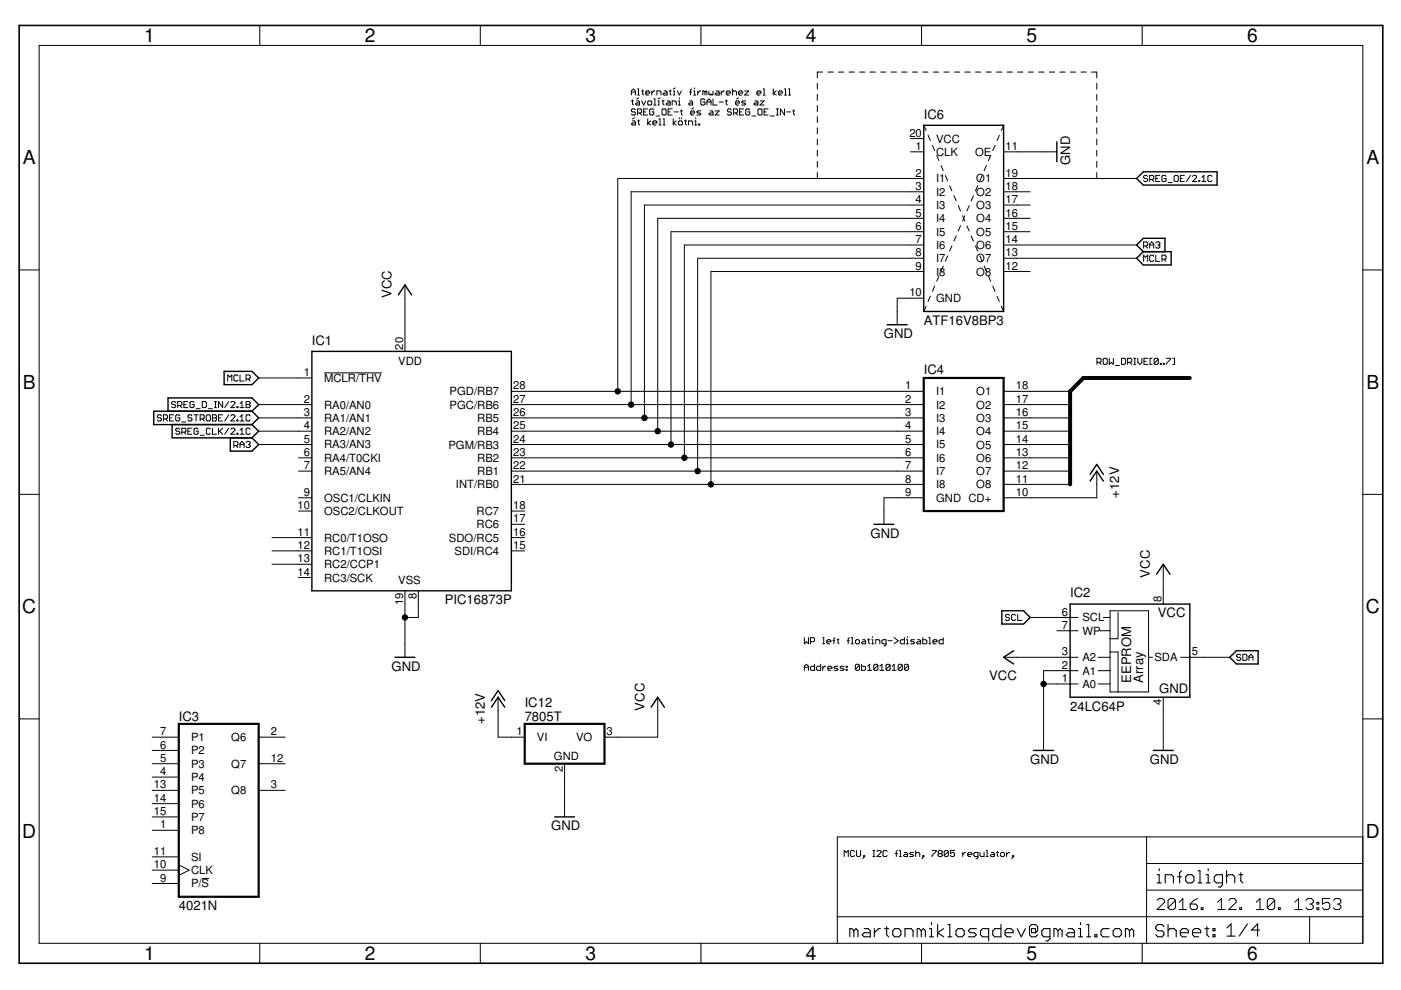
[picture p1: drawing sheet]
<svg xmlns="http://www.w3.org/2000/svg" width="297mm" height="210mm" viewBox="0 0 297 210" stroke-linecap="round" stroke-linejoin="round" font-family="sans-serif">
<g fill="none" stroke="#000" stroke-width=".21">
<path d="M8.3 9.6h280.6v190.4h-280.6zM55.1 5.4v4.2M101.8 5.4v4.2M133.9 19.5h.8M135.2 18.9h.2v1.3M136 19.3h.5M136.2 19.1v.8l.3 .3M136.9 19.7h.9l-.3-.4h-.4l-.2 .2v.4l.2 .3h.4M138.2 19.3v.9M138.9 19.3h-.3l-.4 .4M140.8 19.3h.4l.2 .2v.7h-.6l-.2-.3 .2-.2h.6M141.9 19.3h.4"/>
<path d="M142.1 19.1v.8l.2 .3M142.7 19.3h.3v.9h-.3M143.2 18.6l-.5 .3M143.6 19.3l.4 .9 .5-.9M146.2 19.5h.4M146.6 18.9l-.2 .2v1.1M147.1 19.3h.2v.9M147.3 18.6v.3M147.9 19.3v.9M148.6 19.3h-.2l-.5 .4M148.6 5.4v4.2M149.5 19.5l-.5-.2v.9"/>
<path d="M149.5 19.5v.7M149.5 19.5l.2-.2 .2 .2v.7M150.3 19.3v.6l.2 .3 .2-.3 .3 .3 .2-.3v-.6M151.8 19.3h.5l.2 .2v.7h-.7l-.2-.3 .2-.2h.7M152.9 19.3v.9M153.6 19.3h-.2l-.5 .4M154 19.7h.9l-.3-.4h-.4l-.2 .2v.4l.2 .3h.4M155.3 19.5l.2-.2h.4l.3 .2v.7M155.3 18.9v1.3M156.6 19.7h.9l-.3-.4h-.4l-.2 .2v.4l.2 .3h.4M157.9 19.3h.8l-.8 .9h.8M160.5 19.7h.9l-.3-.4h-.4l-.2 .2v.4l.2 .3h.4"/>
<path d="M161.8 18.9h.2v1.3M164 18.9v1.3M164.6 19.3l-.6 .4 .6 .5M165 19.7h.9l-.2-.4h-.5l-.2 .2v.4l.2 .3h.5M166.3 18.9h.2v1.3M167.2 18.9h.2v1.3M173.3 17.7v1.2M174.4 15.3h-1.1v1.2M175.5 15.3h1.2M177.8 15.3h1.1M180 15.3h1.1M182.2 15.3h1.2"/>
<path d="M184.5 15.3h1.1M186.7 15.3h1.1M188.9 15.3h1.2M191.2 15.3h1.1M193.4 15.3h1.1M195.4 5.4v4.2M195.6 15.3h1.2M197.9 15.3h1.1M200.1 15.3h1.1M202.4 15.3h1.1M204.6 15.3h1.1M206.8 15.3h1.1"/>
<path d="M209.1 15.3h1.1M211.3 15.3h1.1M213.5 15.3h1.2M215.8 15.3h1.1M218 15.3h1.1M220.2 15.3h1.2M222.5 15.3h1.1M224.7 15.3h1.1M226.9 15.3h1.1M229.2 15.3h1.1M231.4 15.3h1.1v1.2M232.5 17.7v1.2"/>
<path d="M242.2 5.4v4.2M133.9 20.2v-.9l.4-.4 .4 .4v.9M133.9 21.4h.4M134.1 25.6h.4l.2 .2v.7h-.6l-.2-.2 .2-.2h.6M134.1 21.2v.9l.2 .2M134.5 25l-.4 .2M134.7 23.3l-.2-.2h-.4l-.2 .2 .2 .4h.4l.2 .3-.2 .4h-.4l-.2-.2M135 21.4h.4l.2 .2v.7h-.6l-.3-.2 .3-.3h.6M135.2 20.2h.4M135.2 24h.6l.2-.3v-.4l-.2-.2h-.6v1.3M135.2 25.6h.4M135.4 25.4v.9l.2 .2"/>
<path d="M135.4 20.8l-.4 .2M135.6 24l.4 .4M136 21.4l.5 .9 .4-.9M136.5 23.7h.4M137.3 25.2v1.3M137.3 23.1h-.8v1.3h.8M137.5 21.4h.5l.2 .2v.5l-.2 .2h-.5l-.2-.2v-.5zM138 25.6l-.7 .5 .7 .4M138.4 26.1h.9l-.2-.5h-.5l-.2 .2v.5l.2 .2h.5M138.6 23.3l-.2-.2h-.4l-.2 .2v.9l.2 .2h.4l.2-.2v-.5h-.4M138.6 22.3h.5M138.6 21h.3v1.3"/>
<path d="M139.1 24.6h.8M139.3 20.2v-.9h.6l.2 .2v.7M139.5 21.4h.2v.9h-.2M139.7 26.5h.4M139.7 25.2h.2v1.3M139.9 20.8l-.4 .2M140.4 21.4h.4M140.6 21.2v.9l.2 .2M140.6 23.1h.4l.2 .2v.9l-.2 .2h-.4l-.2-.2v-.9zM140.6 26.5h.4M140.6 25.2h.2v1.3M141.4 21.4h.5l.2 .2v.7h-.7l-.2-.2 .2-.3h.7"/>
<path d="M141.6 23.7h.5M142.5 22.3v-.9h.7l.2 .2v.7M142.5 23.1h-.9v1.3h.9M142.7 25.2v1.3M143 23.7h.8M143.4 25.6l-.7 .5 .7 .4M143.8 21.4h.2v.9M143.8 22.3h.5M144 20.8v.2M144 25v.2M144 25.6h.5l.2 .2v.5l-.2 .2h-.5l-.2-.2v-.5zM144.3 23.5h.4"/>
<path d="M144.5 23.3v.9l.2 .2M144.5 25v.2M145.1 25.6h.5M145.3 25.4v.9l.3 .2M146 26.5v-.9h.6l.3 .2v.7M146.2 21.4h.4l.3 .2v.7h-.7l-.2-.2 .2-.3h.7M146.4 24h.9l-.2-.5h-.5l-.2 .2v.5l.2 .2h.5M147.1 20.2h.4M147.1 22.9l-.5 .2M147.3 25.6h.2v.9M147.3 26.5h.4M147.5 25v.2"/>
<path d="M148.1 26.3h.3v.2h-.3zM148.6 23.5h-.7l-.2 .2 .2 .3h.5l.2 .2-.2 .2h-.7M149.5 21.2l-.3-.2h-.4l-.2 .2v.9l.2 .2h.4l.3-.2v-.5h-.5M149.9 22.3v-.9l.4-.4 .4 .4v.9M149.9 21.6h.8M150.5 23.5h.5l.2 .2v.7h-.7l-.2-.2 .2-.2h.7M151.2 21v1.3h.8M151.6 23.5h.9l-.9 .9h.9M152.5 21.6h.9M153.8 21.4h.4M154 21.2v.9l.2 .2M155.1 23.3l-.2-.2h-.5l-.2 .2 .2 .4h.5l.2 .3-.2 .4h-.5l-.2-.2"/>
<path d="M155.5 24h.7l.2-.3v-.4l-.2-.2h-.7v1.3M155.9 21.8h.9l-.2-.4h-.4l-.3 .2v.5l.3 .2h.4M155.9 24l.5 .4M156.6 20.8l-.4 .2M156.8 23.7h.4M157.7 23.1h-.9v1.3h.9M158.1 21.4h-.6l-.3 .2 .9 .5-.2 .2h-.7M159 23.3l-.3-.2h-.4l-.2 .2v.9l.2 .2h.4l.3-.2v-.5h-.5M159.4 24.6h.9M160.1 21.4h.4l.2 .2v.7h-.6l-.3-.2 .3-.3h.6M160.9 23.1h.5l.2 .2v.9l-.2 .2h-.5l-.2-.2v-.9zM161.1 21.4h.9l-.9 .9h.9"/>
<path d="M161.8 20.2h.4M162 23.7h.4M162.9 23.1h-.9v1.3h.9M163.3 24.6h.9M164.6 23.1h.4M164.6 24.4h.4M164.8 23.1v1.3M166.3 20.2h.5M166.3 23.1v1.3l-.8-1.3v1.3M166.8 23.7h.8M167.2 20.2h.4M168.1 23.5h.4"/>
<path d="M168.3 23.3v.9l.2 .2M173.3 20v1.3M173.3 22.4v1.2M173.3 24.7v1.3M173.3 27.1v1.3M173.3 29.5v1.2M173.3 31.9v1.2M173.3 34.2v1.3M173.3 36.6v1.2M193 32.2h2.9M193 29.4h2.9M195.9 26.6l.4 1.1"/>
<path d="M195.9 37.8h-64.9v45.2M196.8 28.7l.5 1.1M197.7 30.8l.5 1.1M198.6 33l.5 1.1M199.5 35.1l.5 1.1M200.4 37.2l.5 1.1M201.3 39.3l.5 1.2M207.3 39.3l-.5 1.2M208.2 37.2l-.4 1.1M209.1 35.1l-.4 1.1M210 33l-.4 1.1M211 30.8l-.5 1.1"/>
<path d="M211.9 28.7l-.5 1.1M212.8 26.6l-.5 1.1M212.8 37.8h28.2M212.8 32.2h11.3M232.5 20v1.3M232.5 22.4v1.2M232.5 24.7v1.3M232.5 27.1v1.3M232.5 29.5v1.2M232.5 31.9v1.2M232.5 34.2v1.3M232.5 36.6v1.2"/>
<path d="M243.3 37.4l-.2-.2h-.4l-.2 .4 .2 .2h.4l.2 .5-.2 .2h-.4l-.2-.2M243.8 38.1h.6l.2-.3v-.4l-.2-.2h-.6v1.3M244.2 38.1l.4 .4M245 37.8h.5M245.9 37.2h-.9v1.3h.9M247.2 37.4l-.2-.2h-.4l-.2 .2v.9l.2 .2h.4l.2-.2v-.5h-.4M247.6 38.7h.9M248.9 37.4l.3-.2h.4l.2 .2v.9l-.2 .2h-.4l-.3-.2zM250.3 37.8h.4M251.1 37.2h-.8v1.3h.8M252.4 37.2l-.9 1.3M252.8 37.4l.3-.2h.4l.2 .2v.2l-.9 .9h.9"/>
<path d="M254.1 38.3h.3v.2h-.3zM254.8 38.5h.9M254.8 37.6l.4-.4v1.3M257 37.4l-.2-.2h-.5l-.2 .2v.9l.2 .2h.5l.2-.2M4.1 57.2h4.2M195.9 40.7h-62.1v45.1M195.9 54.8h-48v45.1M195.9 57.6h-45.2v45.1M195.9 51.9h-50.8v45.2M195.9 43.5h-59.3v45.1M195.9 46.3h-56.5v45.1M195.9 49.1h-53.6v45.2"/>
<path d="M199.1 58.5l-.5 1.1M200 56.4l-.5 1.1M200.9 54.3l-.5 1.1M201.8 52.1l-.5 1.2M202.2 41.5l.5 1.1M202.7 50l-.5 1.1M203.2 43.6l.4 1.1M203.6 47.9l-.4 1.1M204.1 45.7l.5 1.2M204.6 45.7l-.5 1.2M205 47.9l.5 1.1M205.5 43.6l-.5 1.1"/>
<path d="M205.9 50l.5 1.1M206.4 41.5l-.5 1.1M206.8 52.1l.5 1.2M207.8 54.3l.4 1.1M208.7 56.4l.4 1.1M209.6 58.5l.4 1.1M212.8 51.9h28.2M212.8 40.7h5.6M212.8 43.5h5.6M212.8 46.3h5.6M212.8 49.1h5.6M212.8 54.8h28.2"/>
<path d="M212.8 57.6h5.6M242.5 52.2h.6l.2-.3v-.4l-.2-.2h-.6v1.3M242.5 55.4v-1.3l.4 .4 .4-.4v1.3M242.9 52.2l.4 .4M243.8 52.6v-.9l.4-.4 .4 .4v.9M243.8 51.9h.8M244.6 54.3l-.2-.2h-.4l-.2 .2v.9l.2 .2h.4l.2-.2M245 54.1v1.3h.9M245 51.5l.3-.2h.4l.2 .2-.2 .4M245.5 51.9h.2M245.7 51.9l.2 .3-.2 .4h-.4l-.3-.2M246.4 55h.6l.2-.2v-.5l-.2-.2h-.6v1.3"/>
<path d="M246.8 55l.4 .4M288.9 57.2h4.3M50.4 79.7l-.2-.2h-.4l-.2 .2v.9l.2 .2h.4l.2-.2M50.9 79.5v1.3h.9M68.7 79.1h12.2M85.9 60.4v14.1M195.9 63.2h-5.7v5.7M196.3 64.9l-.4 1.1M197.3 62.8l-.5 1.1M198.2 60.7l-.5 1.1M210.5 60.7l.5 1.1M211.4 62.8l.5 1.1"/>
<path d="M212.3 64.9l.5 1.1M232.6 76.8h.6l.2-.2v-.4l-.2-.2h-.6v1.3M233 76.8l.4 .5M234.1 76h.4l.3 .2v.8l-.3 .3h-.4l-.2-.3v-.8zM235.2 76v1.3l.4-.5 .5 .5v-1.3M236.5 77.5h.8M237.8 76h.6l.3 .2v.8l-.3 .3h-.6zM239.1 76.8h.6l.2-.2v-.4l-.2-.2h-.6v1.3M239.5 76.8l.4 .5M240.4 76h.4M240.4 77.3h.4M240.6 76v1.3"/>
<path d="M241.2 76v.8l.5 .5 .4-.5v-.8M242.5 76.6h.5M243.4 76h-.9v1.3h.9M244.3 76h-.5v1.3h.5M245.6 76.2l-.2-.2h-.5l-.2 .2v.8M245.6 76.2v.8l-.2 .3h-.5l-.2-.3M245.6 76.2l-.9 .8M246 77h.2v.3h-.2zM246.7 77h.2v.3h-.2zM247.3 76h.9v.2l-.9 .8v.3M248.6 76h.4v1.3h-.4M34.2 88.2l-.2-.3h-.4l-.2 .5 .2 .2h.4l.2 .4-.2 .3h-.4l-.2-.3"/>
<path d="M34.6 88.8h.7l.2-.2v-.4l-.2-.3h-.7v1.4M35.1 88.8l.4 .5M35.9 88.6h.5M36.8 87.9h-.9v1.4h.9M37.3 85.3l-.3-.2h-.4l-.2 .5 .2 .2h.4l.3 .4-.3 .2h-.4l-.2-.2M37.7 86h.6l.2-.2v-.5l-.2-.2h-.6v1.3M38.1 91l-.2-.2h-.4l-.2 .4 .2 .2h.4l.2 .2v.3l-.2 .2h-.4l-.2-.2M38.1 88.2l-.2-.3h-.4l-.2 .3v.8l.2 .3h.4l.2-.3v-.4h-.4M38.1 86l.4 .4M38.5 91.6h.7l.2-.2v-.4l-.2-.2h-.7v1.3M38.5 89.5h.9M39 91.6l.4 .5"/>
<path d="M39 85.8h.4M39.8 91.4h.5M39.8 85.1h-.8v1.3h.8M40.7 90.8h-.9v1.3h.9M40.7 88.2l-.2-.3h-.4l-.3 .3 .3 .4h.4l.2 .2-.2 .5h-.4l-.3-.3M41.1 85.3l-.2-.2h-.4l-.2 .2v.9l.2 .2h.4l.2-.2v-.4h-.4M41.1 87.9h.9M41.6 86.7h.8M41.6 87.9v1.4M42 91l-.2-.2h-.4l-.3 .2v.9l.3 .2h.4l.2-.2v-.5h-.4M42.4 92.3h.9M42.4 88.8h.7l.2-.2v-.4l-.2-.3h-.7v1.4"/>
<path d="M42.9 85.1h.6l.3 .2v.9l-.3 .2h-.6zM42.9 88.8l.4 .5M44 87.9h.4l.2 .3v.8l-.2 .3h-.4l-.3-.3v-.8zM44.2 86.7h.8M44.6 91l-.2-.2h-.4l-.2 .2v.9l.2 .2h.4l.2-.2M45 90.8v1.3h.9M45 87.9h.7l.2 .3-.2 .4 .2 .4-.2 .3h-.7zM45 88.6h.7M45.5 85.1h.4M45.5 86.4h.4M45.7 85.1v1.3M46.3 90.8v1.3"/>
<path d="M46.3 88.6h.5M46.5 91.4l.7 .7M47.2 85.1v1.3l-.9-1.3v1.3M47.2 87.9h-.9v1.4h.9M47.2 90.8l-.9 .8M48.3 80.8v-1.3l.4 .4 .4-.4v1.3M48.5 90.8l-.9 1.3M48.5 85.1l-.9 1.3M48.5 87.9l-.9 1.4M48.9 91l.2-.2h.5l.2 .2v.2l-.9 .9h.9M48.9 85.3l.2-.2h.5l.2 .2v.3l-.9 .8h.9M48.9 88.2l.2-.3h.5l.2 .3v.2l-.9 .9h.9"/>
<path d="M49.6 94.5h.6l.2-.2v-.5l-.2-.2h-.6v1.3M50 94.5l.4 .4M50.2 91.9h.2v.2h-.2zM50.2 86.2h.2v.2h-.2zM50.2 89h.2v.3h-.2zM50.9 92.1h.9M50.9 91.2l.4-.4v1.3M50.9 85.6l.4-.5v1.3M50.9 88.4l.4-.5v1.4M50.9 94.9v-.9l.4-.4 .5 .4v.9M50.9 86.4h.9M50.9 89.3h.9"/>
<path d="M50.9 94.3h.9M52.2 80.4h.6l.2-.3v-.4l-.2-.2h-.6v1.3M52.2 85.1h.6l.2 .2-.2 .5 .2 .4-.2 .2h-.6zM52.2 85.8h.6M52.2 93.8l.2-.2h.4l.2 .2-.2 .5M52.6 80.4l.4 .4M52.6 94.3h.2M52.8 94.3l.2 .2-.2 .4h-.4l-.2-.2M53 91l-.2-.2h-.4l-.2 .2v.9l.2 .2h.4l.2-.2M53 88.2l-.2-.3h-.4l-.2 .3v.8l.2 .3h.4l.2-.3M54.8 91.4h11.3M54.8 85.8h11.3"/>
<path d="M54.8 88.6h11.3M54.8 94.3h11.3M54.8 80.1h11.3M63.3 97.1h2.8M63.3 99.9h2.8M108.4 91.4h87.5M108.4 85.8h87.5M108.4 88.6h87.5M108.4 94.3h87.5M108.4 97.1h87.5M108.4 99.9h87.5M108.4 83h87.5"/>
<path d="M212.8 91.4h14.1M212.8 85.8h14.1M212.8 88.6h14.1M212.8 94.3h14.1M212.8 97.1h14.1M212.8 99.9h14.1M212.8 83h14.1M232.5 99.9v5.6h-19.7M4.1 104.8h4.2M57.7 114h8.4M57.7 116.8h8.4M57.7 119.6h8.4"/>
<path d="M63.3 105.5h2.8M63.3 108.4h2.8M108.4 108.4h2.9M108.4 114h2.9M108.4 116.8h2.9M108.4 111.2h2.9M108.4 102.7h87.5M195.9 105.5h-8.5v5.7M212.8 102.7h14.1M246.6 119.6v8.5M288.9 104.8h4.3M63.3 122.4h2.8"/>
<path d="M85.9 125.3v14.1M88.7 125.3v5.6h-2.8M170.5 135.2v1.3l.5-.4 .4 .4v-1.3M171.8 136.1h.7l.2-.3v-.4l-.2-.2h-.7v1.3M174.4 135.2h.2v1.3M174.4 136.5h.5M175.3 136.1h.9l-.3-.5h-.4l-.2 .2v.5l.2 .2h.4M176.6 135.8h.4M177 135.2l-.2 .2v1.1M177.5 135.6h.4M177.7 135.4v.9l.2 .2M179.6 135.8h.5"/>
<path d="M180.1 135.2l-.3 .2v1.1M180.5 135.2h.2v1.3M180.5 136.5h.4M181.6 135.6h.4l.2 .2v.5l-.2 .2h-.4l-.2-.2v-.5zM182.9 135.6h.4l.2 .2v.7h-.6l-.3-.2 .3-.2h.6M184 135.6h.4M184.2 135.4v.9l.2 .2M184.8 136.5h.5M184.8 135.6h.2v.9M185 135v.2M185.7 136.5v-.9h.6l.2 .2v.7M187.9 136.5h-.7l-.2-.2v-.5l.2-.2h.7v1.1l-.5 .2"/>
<path d="M188.3 135.8h.8M189.6 135.2l.8 .6-.8 .7M191.7 135.2v1.3h-.6l-.2-.2v-.5l.2-.2h.6M192.2 136.5h.4M192.2 135.6h.2v.9M192.4 135v.2M193.9 135.6h-.6l-.3 .2 .3 .3h.4l.2 .2-.2 .2h-.7M194.6 135.6h.4l.2 .2v.7h-.6l-.3-.2 .3-.2h.6M195.6 135.2v1.3h.7l.2-.2v-.5l-.2-.2h-.7M196.9 135.2h.2v1.3M196.9 136.5h.5M197.8 136.1h.9l-.2-.5h-.5l-.2 .2v.5l.2 .2h.5"/>
<path d="M200 135.2v1.3h-.7l-.2-.2v-.5l.2-.2h.7M212.8 139.4h15.8M214 130.5l-.2-.2h-.4l-.2 .2 .2 .4h.4l.2 .2-.2 .5h-.4l-.2-.3M215.3 130.5l-.2-.2h-.4l-.2 .2v.8l.2 .3h.4l.2-.3M215.8 130.3v1.3h.8M218.4 130.9h10.2M224.1 133.7h4.5M232.8 139.4h2.6M233.1 133.7h2.3M233.9 130.9h1.5M235.4 129.5h8.1v17.2h-8.1zM235.4 138.2h1.6v8.5"/>
<path d="M237 129.8v5.6h-1.6M243.5 139.4h.9M250.3 139.4h10.4M263.1 138.9l-.3-.2h-.4l-.2 .2 .2 .5h.4l.3 .2-.3 .4h-.4l-.2-.2M263.5 138.7h.6l.3 .2v.9l-.3 .2h-.6zM264.8 139.4h.9M4.1 152.4h4.2M32.3 156.3h5.6M32.3 159.1h5.6M54.8 156.3h5.7M105.6 147.8v8.5h5.7M139.4 147.8v8.5h-11.2"/>
<path d="M170.5 142.1v-.8l.5-.5 .4 .5v.8M170.5 141.5h.9M172.7 140.8v1.3h-.7l-.2-.2v-.4l.2-.2h.7M174 140.8v1.3h-.6l-.3-.2v-.4l.3-.2h.6M174.4 141.3v.8M175.1 141.3h-.2l-.5 .4M175.5 141.7h.9l-.2-.4h-.5l-.2 .2v.4l.2 .2h.5M177.7 141.3h-.7l-.2 .2 .2 .2h.5l.2 .2-.2 .2h-.7M179 141.3h-.7l-.2 .2 .2 .2h.5l.2 .2-.2 .2h-.7M179.4 141.3h.2v.2h-.2zM179.4 141.9h.2v.2h-.2zM182.2 141.1v.8l-.2 .2h-.4l-.2-.2"/>
<path d="M182.2 141.1l-.2-.3h-.4l-.2 .3v.8M182.2 141.1l-.8 .8M182.6 140.8v1.3h.7l.2-.2v-.4l-.2-.2h-.7M184 142.1h.8M184 141.3l.4-.5v1.3M186.1 141.1v.8l-.2 .2h-.4l-.2-.2M186.1 141.1l-.2-.3h-.4l-.2 .3v.8M186.1 141.1l-.8 .8M186.5 141.3l.5-.5v1.3M186.5 142.1h.9M188.7 141.1l-.2-.3h-.4l-.2 .3v.8M188.7 141.1v.8l-.2 .2h-.4l-.2-.2"/>
<path d="M188.7 141.1l-.8 .8M189.1 142.1h.9M189.1 141.3l.5-.5v1.3M191.3 141.1v.8l-.2 .2h-.4l-.3-.2M191.3 141.1l-.2-.3h-.4l-.3 .3v.8M191.3 141.1l-.9 .8M192.6 141.1l-.2-.3h-.4l-.3 .3v.8M192.6 141.1l-.9 .8M192.6 141.1v.8l-.2 .2h-.4l-.3-.2M221.3 145h7.3M228.6 142.2h-7.3v16.9M232.8 142.2h2.6"/>
<path d="M232.8 145h2.6M246.6 147.8v11.3M264.8 140v-.9l.4-.4 .5 .4v.9M288.9 152.4h4.3M32.3 161.9h5.6M32.3 164.8h5.6M32.3 167.6h5.6M32.3 170.4h5.6M32.3 173.2h5.6M32.3 176h5.6M54.8 161.9h5.7M54.8 167.6h5.7"/>
<path d="M119.7 161.9v11.3M243.1 177.4v22.6M288.9 177.4h-111.4v22.6M32.3 184.5h5.6M32.3 181.7h5.6M32.3 187.3h5.6M37.9 183.4l2.2 1.1-2.2 1.1M42.8 186.2h1.5M177.5 194.4h111.4M179 181.6v-1.3l.4 .4 .5-.4v1.3M181.2 180.5l-.3-.2h-.4l-.2 .2v.9l.2 .2h.4l.3-.2M181.6 180.3v1.1l.2 .2h.4l.3-.2v-1.1"/>
<path d="M183.1 181.4h.2v.2h-.2zM183.3 181.6l-.4 .5M185.1 180.3h.4M185.1 181.6h.4M185.3 180.3v1.3M185.9 180.5l.2-.2h.5l.2 .2v.2l-.9 .9h.9M188.1 180.5l-.2-.2h-.5l-.2 .2v.9l.2 .2h.5l.2-.2M189.8 181h.4M190.2 180.3l-.2 .2v1.1M190.7 180.3h.2v1.3M190.7 181.6h.4M191.8 180.7h.4l.2 .3v.6h-.6l-.2-.2 .2-.2h.6"/>
<path d="M193.7 180.7h-.6l-.3 .3 .9 .4-.2 .2h-.7M194.1 181l.3-.3h.4l.2 .3v.6M194.1 180.3v1.3M195.7 181.4h.2v.2h-.2zM195.9 181.6l-.4 .5M197.6 180.3h.9v.2l-.9 .9v.2M199.1 181l-.2-.3 .2-.4h.5l.2 .2-.2 .5M199.1 181l-.2 .2 .2 .4h.5l.2-.2-.2-.4M199.1 181h.5M201.1 180.5l-.2-.2h-.5l-.2 .2v.9M201.1 180.5v.9l-.2 .2h-.5l-.2-.2M201.1 180.5l-.9 .9"/>
<path d="M202.4 180.3h-.9v.7l.4-.3h.3l.2 .3v.4l-.2 .2h-.5l-.2-.2M204.1 180.7v.9M204.7 180.7h-.2l-.4 .5M205.2 181.2h.9l-.3-.5h-.4l-.2 .3v.4l.2 .2h.4M207.3 181.6h-.6l-.2-.2v-.4l.2-.3h.6v1.1l-.4 .3M207.8 180.7v.7l.2 .2h.6v-.9M209.1 180.3h.2v1.3M209.1 181.6h.4M210.2 180.7h.4l.2 .3v.6h-.6l-.2-.2 .2-.2h.6M211.2 180.7h.5M211.5 180.5v.9l.2 .2M212.3 180.7h.5l.2 .3v.4l-.2 .2h-.5l-.2-.2v-.4z"/>
<path d="M213.4 180.7v.9M214.1 180.7h-.3l-.4 .5M214.7 181.4h.2v.2h-.2zM214.9 181.6l-.4 .5M243.1 188.7h45.8M243.1 183.1h45.8M245.3 190.9l.4-.4h.8l.4 .4v.4l-1.6 1.5h1.6M249.2 190.9v1.6l-.4 .3h-.7l-.5-.3M249.2 190.9l-.4-.4h-.7l-.5 .4v1.6M249.2 190.9l-1.6 1.6M250 192.8h1.6M250 191.3l.8-.8v2.3"/>
<path d="M252.3 191.7h1.2l.4 .4v.4l-.4 .3h-.8l-.4-.3zM253.9 190.5l-.8 .4-.8 .8M254.7 192.5h.4v.3h-.4zM258.2 192.8h1.5M258.2 191.3l.8-.8v2.3M260.5 190.9l.4-.4h.8l.4 .4v.4l-1.6 1.5h1.6M262.8 192.5h.4v.3h-.4zM266.4 192.8h1.5M266.4 191.3l.7-.8v2.3M270.3 190.9v1.6l-.4 .3h-.8l-.4-.3M270.3 190.9l-.4-.4h-.8l-.4 .4v1.6M270.3 190.9l-1.6 1.6"/>
<path d="M271 192.5h.4v.3h-.4zM274.5 192.8h1.6M274.5 191.3l.8-.8v2.3M276.9 190.9l.4-.4h.7l.4 .4v.4l-.4 .4M277.7 194.4v5.6M277.7 191.7h.3M278 191.7l.4 .4v.4l-.4 .3h-.7l-.4-.3M279.2 192.5h.4v.3h-.4zM279.2 191.3h.4v.4h-.4zM281.9 190.5h-1.5v1.2l.8-.4h.4l.3 .4v.8l-.3 .3h-.8l-.4-.3M282.7 190.9l.4-.4h.8l.4 .4v.4l-.4 .4M283.5 191.7h.4"/>
<path d="M283.9 191.7l.4 .4v.4l-.4 .3h-.8l-.4-.3M55.1 200v4.2M101.8 200v4.2M148.6 200v4.2M195.4 200v4.2M242.2 200v4.2"/>
</g>
<g fill="none" stroke="#000" stroke-width=".3">
<path d="M195.9 26.6h16.9v39.4h-16.9zM224.1 30.1v4.2M241 37.8l1.4-1.4h15.6v2.8h-15.6zM241 54.8l1.4-1.4h5.9v2.8h-5.9zM242.4 53.4l-1.4-1.5 1.4-1.4h4.6v2.9M47.5 78.7h5.9l1.4 1.4-1.4 1.5h-5.9zM66.1 74.5h42.3v50.8h-42.3zM84.5 62.5l1.4-2.1 1.4 2.1M188.1 68.9h4.2M35.6 87.2v-2.8h17.8l1.4 1.4-1.4 1.4M36.5 90v2.8h16.9M48.8 92.8v2.9h4.6l1.4-1.4-1.4-1.5"/>
<path d="M53.4 90l1.4 1.4-1.4 1.4M53.4 87.2h-20.8v2.8h20.8M53.4 87.2l1.4 1.4-1.4 1.4M185.3 111.2h4.2M231.1 102l1.4-2.1 1.4 2.1M231.1 100.6l1.4-2.1 1.4 2.1M83.7 139.4h4.3M212.4 129.5h4.6l1.4 1.4-1.4 1.4h-4.6zM214.9 138l-2.1 1.4 2.1 1.4M226.9 128.1h25.4v19.7h-25.4zM245.2 121.8l1.4-2.2 1.5 2.2M260.7 139.4l1.4-1.4h4.6v2.8h-4.6z"/>
<path d="M104.2 149.9l1.4-2.1 1.4 2.1M104.2 148.5l1.4-2.1 1.4 2.1M138 149.9l1.4-2.1 1.5 2.1M219.1 159.1h4.3M244.5 159.1h4.3M117.6 173.2h4.2"/>
</g>
<path d="M195.9 80.1h16.9v28.3h-16.9zM37.9 153.5h16.9v36.6h-16.9zM111.3 153.5h16.9v8.4h-16.9z" fill="none" stroke="#000" stroke-width=".47"/>
<g fill="none" stroke="#000" stroke-width=".23">
<path d="M181 197.3l-.4-.4h-.4v1.7M181 197.3v1.3M181 197.3l.5-.4 .4 .4v1.3M183.2 196.9h.9l.4 .4v1.3h-1.3l-.4-.4 .4-.4h1.3M185.4 196.9v1.7M186.7 196.9h-.5l-.8 .9M187.5 196.9h.9M188 196.5v1.7l.4 .4M189.7 196.9h.9l.4 .4v.9l-.4 .4h-.9l-.4-.4v-.9zM191.9 198.6v-1.7h1.3l.4 .4v1.3M195.3 197.3l-.4-.4h-.4v1.7M195.3 197.3v1.3"/>
<path d="M195.3 197.3l.5-.4 .4 .4v1.3M197.1 198.6h.8M197.1 196.9h.4v1.7M197.5 195.6v.4M198.8 196v2.6M200.1 196.9l-1.3 .9 1.3 .8M201 196h.4v2.6M201 198.6h.8M203.1 196.9h.9l.4 .4v.9l-.4 .4h-.9l-.4-.4v-.9zM207 196.9h-1.3l-.4 .4 .4 .5h.9l.4 .4-.4 .4h-1.3M209.6 198.6h-1.3l-.4-.4v-.9l.4-.4h1.3v2.6M212.2 196v2.6h-1.3l-.4-.4v-.9l.4-.4h1.3"/>
<path d="M213.1 197.8h1.7v-.5l-.4-.4h-.9l-.4 .4v.9l.4 .4h.9M215.7 196.9l.8 1.7 .9-1.7M218.7 196.9h.9v.9h-.9zM219.6 197.8l.4-.5v-.8l-.4-.5h-.9l-.4 .5v1.7l.4 .4h.9l.4-.4M222.6 198.6h-1.3l-.4-.4v-.9l.4-.4h1.3v2.2l-.4 .4h-.5M224.3 197.3l-.4-.4h-.4v1.7M224.3 197.3l.5-.4 .4 .4v1.3M224.3 197.3v1.3M226.5 196.9h.9l.4 .4v1.3h-1.3l-.4-.4 .4-.4h1.3M228.7 198.6h.8M228.7 196.9h.4v1.7M229.1 195.6v.4"/>
<path d="M230.4 196h.4v2.6M230.4 198.6h.9M232.1 198.2h.5v.4h-.5zM235.2 196.9h-1.4l-.4 .4v.9l.4 .4h1.4M236 197.3l.5-.4h.8l.4 .4v.9l-.4 .4h-.8l-.5-.4zM239.5 197.3l-.4-.4h-.5v1.7M239.5 197.3v1.3M239.5 197.3l.4-.4 .4 .4v1.3M245.3 185.5h.5v1.7M245.3 187.2h.9M245.8 184.2v.4M246.8 196.5l-.4-.5h-.9l-.5 .5v.4l.5 .4h.9l.4 .5v.4l-.4 .4h-.9l-.5-.4"/>
<path d="M247.1 187.2v-1.7h1.3l.4 .4v1.3M247.6 196v2.6M247.6 197.3l.5-.4h.8l.5 .4v1.3M249.7 185.9h.8M250.3 197.8h1.7v-.5l-.5-.4h-.8l-.4 .4v.9l.4 .4h.8M250.5 184.6l-.4 .4v2.2M251.8 185.5h.9l.4 .4v.9l-.4 .4h-.9l-.4-.4v-.9zM252.8 197.8h1.8v-.5l-.5-.4h-.8l-.5 .4v.9l.5 .4h.8M254 187.2h.9M254 184.6h.4v2.6M255.4 196.9h.9M255.7 185.5h.5v1.7"/>
<path d="M255.7 187.2h.9M255.9 196.5v1.7l.4 .4M256.2 184.2v.4M257.2 196.9h.4v.4h-.4zM257.2 198.2h.4v.4h-.4zM259.2 187.2h-1.3l-.4-.4v-.9l.4-.4h1.3v2.1l-.4 .5h-.5M260.1 185.9l.4-.4h.8l.5 .4v1.3M260.1 184.6v2.6M260.1 196.7l.9-.8v2.6M260.1 198.5h1.8M262.7 185.5h.8M263.1 185v1.8l.4 .4"/>
<path d="M264.5 195.9l-1.8 2.6M267.1 197.2h-1.8l1.3-1.3v2.6"/>
</g>
<path d="M4.1 5.4h289.1v198.8h-289.1z" fill="none" stroke="#000" stroke-width=".34"/>
<path d="M252.3 80.1h-22.6l-2.8 2.9v19.7" fill="none" stroke="#000" stroke-width=".85"/>
<g fill="#000" stroke="#000" stroke-width=".21">
<circle cx="131" cy="83" r=".57"/>
<circle cx="133.8" cy="85.8" r=".57"/>
<circle cx="136.6" cy="88.6" r=".57"/>
<circle cx="139.4" cy="91.4" r=".57"/>
<circle cx="142.3" cy="94.3" r=".57"/>
<circle cx="145.1" cy="97.1" r=".57"/>
<circle cx="147.9" cy="99.9" r=".57"/>
<circle cx="150.7" cy="102.7" r=".57"/>
<circle cx="85.9" cy="130.9" r=".57"/>
<circle cx="221.3" cy="145" r=".57"/>
</g>
<g font-size="4.1">
<text x="30.6" y="9">1</text>
<text x="77.3" y="9">2</text>
<text x="124.1" y="9">3</text>
<text x="170.9" y="9">4</text>
<text x="217.7" y="9">5</text>
<text x="264.4" y="9">6</text>
<text x="4.8" y="34.9">A</text>
<text x="289.7" y="34.9">A</text>
<text x="4.8" y="82.5">B</text>
<text x="289.7" y="82.5">B</text>
<text x="4.7" y="130.1">C</text>
<text x="289.6" y="130.1">C</text>
<text x="4.7" y="177.6">D</text>
<text x="289.6" y="177.6">D</text>
<text x="30.6" y="203.6">1</text>
<text x="77.3" y="203.6">2</text>
<text x="124.1" y="203.6">3</text>
<text x="170.9" y="203.6">4</text>
<text x="217.7" y="203.6">5</text>
<text x="264.4" y="203.6">6</text>
</g>
<g font-size="2.8">
<text x="195.9" y="25.1">IC6</text>
<text x="226.9" y="35" transform="rotate(-90 226.9 35)">GND</text>
<text x="83" y="63.2" transform="rotate(-90 83 63.2)">VCC</text>
<text x="187.4" y="71.7">GND</text>
<text x="195.9" y="68.9">ATF16V8BP3</text>
<text x="66.1" y="73.1">IC1</text>
<text x="195.9" y="79.3">IC4</text>
<text x="237.3" y="105.5" transform="rotate(-90 237.3 105.5)">+12V</text>
<text x="184.6" y="114">GND</text>
<text x="243.8" y="122.4" transform="rotate(-90 243.8 122.4)">VCC</text>
<text x="94.3" y="128.1">PIC16873P</text>
<text x="226.9" y="126.7">IC2</text>
<text x="245.5" y="130.9">VCC</text>
<text x="83" y="142.2">GND</text>
<text x="111.2" y="149.9">IC12</text>
<text x="209.7" y="144.2">VCC</text>
<text x="239.9" y="144.7" transform="rotate(-90 239.9 144.7)">EEPROM</text>
<text x="242.4" y="144.7" transform="rotate(-90 242.4 144.7)">Array</text>
<text x="245.8" y="147">GND</text>
<text x="37.9" y="152.8">IC3</text>
<text x="102.8" y="153.5" transform="rotate(-90 102.8 153.5)">+12V</text>
<text x="111.2" y="152.8">7805T</text>
<text x="136.6" y="150.7" transform="rotate(-90 136.6 150.7)">VCC</text>
<text x="226.9" y="150.7">24LC64P</text>
<text x="218.4" y="161.9">GND</text>
<text x="243.8" y="161.9">GND</text>
<text x="116.9" y="176">GND</text>
<text x="37.9" y="193">4021N</text>
</g>
<g font-size="2.4">
<text x="192.8" y="29">20</text>
<text x="194.1" y="31.8">1</text>
<text x="198.5" y="33">CLK</text>
<text x="198.5" y="30.2">VCC</text>
<text x="206.7" y="33">OE</text>
<text x="213.2" y="31.8">11</text>
<text x="194.1" y="37.4">2</text>
<text x="194.1" y="40.3">3</text>
<text x="198.5" y="38.7">I1</text>
<text x="198.5" y="41.5">I2</text>
<text x="207" y="38.7">O1</text>
<text x="207" y="41.5">O2</text>
<text x="213.2" y="37.4">19</text>
<text x="213.2" y="40.3">18</text>
<text x="194.1" y="43.1">4</text>
<text x="194.1" y="45.9">5</text>
<text x="198.5" y="44.3">I3</text>
<text x="198.5" y="47.1">I4</text>
<text x="207" y="44.3">O3</text>
<text x="207" y="47.1">O4</text>
<text x="213.2" y="43.1">17</text>
<text x="213.2" y="45.9">16</text>
<text x="194.1" y="48.7">6</text>
<text x="194.1" y="51.5">7</text>
<text x="198.5" y="50">I5</text>
<text x="198.5" y="52.8">I6</text>
<text x="207" y="50">O5</text>
<text x="207" y="52.8">O6</text>
<text x="213.2" y="48.7">15</text>
<text x="213.2" y="51.5">14</text>
<text x="194.1" y="54.4">8</text>
<text x="194.1" y="57.2">9</text>
<text x="198.5" y="55.6">I7</text>
<text x="198.5" y="58.4">I8</text>
<text x="207" y="55.6">O7</text>
<text x="207" y="58.4">O8</text>
<text x="213.2" y="54.4">13</text>
<text x="213.2" y="57.2">12</text>
<text x="192.8" y="62.8">10</text>
<text x="198.5" y="64.1">GND</text>
<text x="84.4" y="77.3">VDD</text>
<text x="85.5" y="74.1" transform="rotate(-90 85.5 74.1)">20</text>
<text x="64.4" y="79.7">1</text>
<text x="68.7" y="81">MCLR/THV</text>
<text x="95.3" y="83.8">PGD/RB7</text>
<text x="108.8" y="82.6">28</text>
<text x="191.9" y="82.6">1</text>
<text x="198.5" y="83.8">I1</text>
<text x="207" y="83.8">O1</text>
<text x="215.4" y="82.6">18</text>
<text x="64.4" y="85.4">2</text>
<text x="64.4" y="88.2">3</text>
<text x="68.7" y="86.6">RA0/AN0</text>
<text x="68.7" y="89.5">RA1/AN1</text>
<text x="95.3" y="86.6">PGC/RB6</text>
<text x="101.2" y="89.5">RB5</text>
<text x="108.8" y="88.2">26</text>
<text x="108.8" y="85.4">27</text>
<text x="191.9" y="85.4">2</text>
<text x="191.9" y="88.2">3</text>
<text x="198.5" y="86.6">I2</text>
<text x="198.5" y="89.5">I3</text>
<text x="207" y="86.6">O2</text>
<text x="207" y="89.5">O3</text>
<text x="215.4" y="85.4">17</text>
<text x="215.4" y="88.2">16</text>
<text x="64.4" y="91">4</text>
<text x="64.4" y="93.9">5</text>
<text x="68.7" y="92.3">RA2/AN2</text>
<text x="68.7" y="95.1">RA3/AN3</text>
<text x="95.1" y="95.1">PGM/RB3</text>
<text x="101.2" y="92.3">RB4</text>
<text x="108.8" y="93.9">24</text>
<text x="108.8" y="91">25</text>
<text x="191.9" y="91">4</text>
<text x="191.9" y="93.9">5</text>
<text x="198.5" y="92.3">I4</text>
<text x="198.5" y="95.1">I5</text>
<text x="207" y="92.3">O4</text>
<text x="207" y="95.1">O5</text>
<text x="215.4" y="91">15</text>
<text x="215.4" y="93.9">14</text>
<text x="64.4" y="96.7">6</text>
<text x="64.4" y="99.5">7</text>
<text x="68.7" y="97.9">RA4/T0CKI</text>
<text x="68.7" y="100.7">RA5/AN4</text>
<text x="101.2" y="100.7">RB1</text>
<text x="101.2" y="97.9">RB2</text>
<text x="108.8" y="99.5">22</text>
<text x="108.8" y="96.7">23</text>
<text x="191.9" y="96.7">6</text>
<text x="191.9" y="99.5">7</text>
<text x="198.5" y="97.9">I6</text>
<text x="198.5" y="100.7">I7</text>
<text x="207" y="97.9">O6</text>
<text x="207" y="100.7">O7</text>
<text x="215.4" y="96.7">13</text>
<text x="215.4" y="99.5">12</text>
<text x="63.1" y="108">10</text>
<text x="64.4" y="105.1">9</text>
<text x="68.7" y="106.4">OSC1/CLKIN</text>
<text x="96.7" y="103.6">INT/RB0</text>
<text x="108.8" y="108">18</text>
<text x="108.8" y="102.3">21</text>
<text x="191.9" y="102.3">8</text>
<text x="191.9" y="105.1">9</text>
<text x="198.5" y="103.6">I8</text>
<text x="198.5" y="106.4">GND CD+</text>
<text x="207" y="103.6">O8</text>
<text x="215.4" y="102.3">11</text>
<text x="215.4" y="105.1">10</text>
<text x="63.1" y="113.6">11</text>
<text x="68.7" y="109.2">OSC2/CLKOUT</text>
<text x="101" y="112">RC6</text>
<text x="101" y="109.2">RC7</text>
<text x="108.8" y="113.6">16</text>
<text x="108.8" y="110.8">17</text>
<text x="63.1" y="116.4">12</text>
<text x="63.1" y="119.2">13</text>
<text x="68.7" y="114.8">RC0/T1OSO</text>
<text x="68.7" y="117.7">RC1/T1OSI</text>
<text x="95.2" y="114.8">SDO/RC5</text>
<text x="96.4" y="117.7">SDI/RC4</text>
<text x="108.8" y="116.4">15</text>
<text x="63.1" y="122.1">14</text>
<text x="68.7" y="120.5">RC2/CCP1</text>
<text x="68.7" y="123.3">RC3/SCK</text>
<text x="84.4" y="123.9">VSS</text>
<text x="85.5" y="128.3" transform="rotate(-90 85.5 128.3)">19</text>
<text x="88.3" y="127" transform="rotate(-90 88.3 127)">8</text>
<text x="225.2" y="130.5">6</text>
<text x="229.5" y="131.8">SCL</text>
<text x="246.2" y="127.7" transform="rotate(-90 246.2 127.7)">8</text>
<text x="225.2" y="133.3">7</text>
<text x="229.5" y="134.6">WP</text>
<text x="225.2" y="141.8">2</text>
<text x="225.2" y="139">3</text>
<text x="229.5" y="143">A1</text>
<text x="229.5" y="140.2">A2</text>
<text x="244.8" y="140.2">SDA</text>
<text x="252.7" y="139">5</text>
<text x="225.2" y="144.6">1</text>
<text x="229.5" y="145.9">A0</text>
<text x="246.2" y="149.6" transform="rotate(-90 246.2 149.6)">4</text>
<text x="34" y="155.9">7</text>
<text x="57.4" y="155.9">2</text>
<text x="109.5" y="155.9">1</text>
<text x="128.6" y="155.9">3</text>
<text x="34" y="158.7">6</text>
<text x="34" y="161.5">5</text>
<text x="40.5" y="157.1">P1</text>
<text x="40.5" y="160">P2</text>
<text x="49" y="157.1">Q6</text>
<text x="57.4" y="161.5">12</text>
<text x="113.8" y="157.1">VI</text>
<text x="117.5" y="161.1">GND</text>
<text x="122.1" y="157.1">VO</text>
<text x="32.6" y="167.2">13</text>
<text x="34" y="164.4">4</text>
<text x="40.5" y="162.8">P3</text>
<text x="40.5" y="165.6">P4</text>
<text x="49" y="162.8">Q7</text>
<text x="57.4" y="167.2">3</text>
<text x="119.3" y="163.7" transform="rotate(-90 119.3 163.7)">2</text>
<text x="32.6" y="170">14</text>
<text x="32.6" y="172.8">15</text>
<text x="40.5" y="168.4">P5</text>
<text x="40.5" y="171.2">P6</text>
<text x="49" y="168.4">Q8</text>
<text x="34" y="175.6">1</text>
<text x="40.5" y="174.1">P7</text>
<text x="40.5" y="176.9">P8</text>
<text x="32.6" y="184.1">10</text>
<text x="32.6" y="181.3">11</text>
<text x="40.5" y="185.3">CLK</text>
<text x="40.5" y="182.5">SI</text>
<text x="34" y="186.9">9</text>
<text x="40.5" y="188.2">P/S</text>
</g>
</svg>
